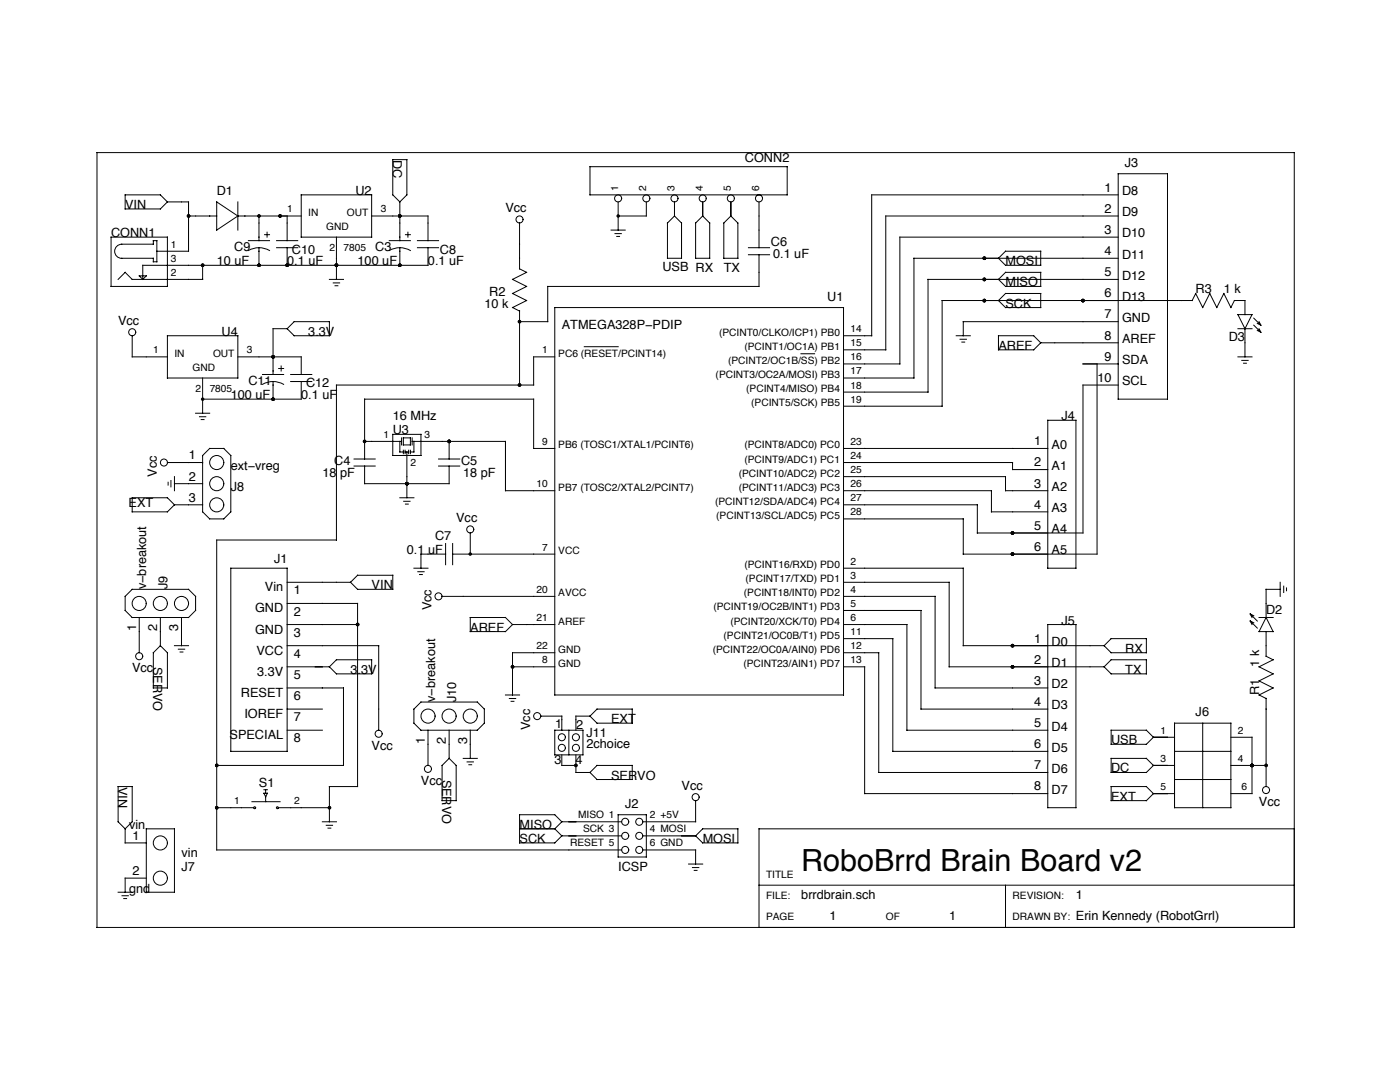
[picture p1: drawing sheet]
<svg xmlns="http://www.w3.org/2000/svg" width="279mm" height="216mm" viewBox="0 0 279 216" stroke-linecap="round" stroke-linejoin="round" font-family="sans-serif">
<g fill="none" stroke="#000" stroke-width=".2">
<path d="M19.4 30.5h238.9v154.6h-238.9zM25 38.9h7l1.4 1.4-1.4 1.4h-7zM60.1 38.9h14.1v8.4h-14.1zM78.4 31.9h2.8v7l-1.4 1.4-1.4-1.4zM117.7 33.3h39.4v5.6h-39.4zM223.2 38.9h-49.2v28.1h-5.7M223.2 34.7h9.8v44.9h-9.8zM22.2 47.3h11.2v9.9h-11.2zM23.5 49l.8-.3h6.3v-.7h.7v4.2h-.7v-.7h-6.3a1.41 1.41 0 0 1-1.3-.9 1.41 1.41 0 0 1 .5-1.6zM27.8 55h1.4l-.7 .8zM33.4 40.3h4.2v9.8h-6.3M37.6 43.1h5.6"/>
<path d="M40.4 52.9v2.9h-14l-1.4-1.5-1.4 1.5M43.2 40.3l4.3 2.8-4.3 2.8zM47.5 43.1h12.6M47.5 40.3v5.6M49.6 50a4.2 4.2 0 0 1 4.2 0M49.6 48h4.2M51.7 43.1v4.9M51.7 49.4v3.5M52.8 46.8h1M53.3 46.3v1M55.2 48h4.2M55.2 49.4h4.2"/>
<path d="M57.3 43.1v4.9M57.3 49.4v3.5M65.7 55.8h2.8M66.5 56.5h1.3M66.9 57h.5M67.1 47.3v8.5M74.2 43.1h11.2v4.9M77.7 50a4.2 4.2 0 0 1 4.2 0M77.7 48h4.2M79.8 40.3v7.7M79.8 49.4v3.5M80.9 46.8h1"/>
<path d="M81.4 46.3v1M83.3 48h4.2M83.3 49.4h4.2M85.4 49.4v3.5h-56.9v2.9M103.7 44.5v9.1l1.4 .7-2.8 1.5 2.8 1.4-2.8 1.4 2.8 1.4-2.8 1.4 1.4 .7v14.7M122 45.9h2.8M122.7 46.6h1.3M123.1 47.2h.5M123.4 40.3v5.6M129 40.3v2.8h-5.6M134.6 43.1l1.4 1.4v7h-2.8v-7zM134.6 40.3v2.8"/>
<path d="M140.2 43.1l1.4 1.4v7h-2.8v-7zM140.2 40.3v2.8M145.9 43.1l1.4 1.4v7h-2.9v-7zM145.9 40.3v2.8M149.4 50.8h4.2M149.4 49.4h4.2M151.5 40.3v9.1M151.5 50.8v6.4h-42.2v7h-5.6M199.3 60l1.4-1.4h7v2.8h-7zM199.3 51.5l1.4-1.4h7v2.8h-7zM199.3 55.8l1.4-1.5h7v2.9h-7zM223.2 43.1h-46.4v26.7h-8.5"/>
<path d="M223.2 47.3h-43.6v25.3h-11.3M223.2 51.5h-40.8v23.9h-14.1M223.2 55.8h-38v22.4h-16.9M26.4 67v4.2h7M33.4 67h14.1v8.4h-14.1zM40.4 75.4v7.1M47.5 71.2h12.6v3.5M52.4 76.7a4.2 4.2 0 0 1 4.2 0M52.4 74.7h4.2M54.5 76.1v3.5M55.6 73.5h1M56.1 73v1"/>
<path d="M57.3 65.6h-2.8v9.1M58 74.7h4.2M58 76.1h4.2M58.7 64.2h7v2.8h-7l-1.4-1.4zM60.1 76.1v3.5h-19.7M110.7 71.2h-4.2v5.6h-39.4v31h-23.9v61.8h80.9M110.7 61.4h57.6v77.3h-57.6zM116.6 69.2h6.8M159.9 70.6h2.7M190.8 67h2.8M191.6 67.7h1.3M192 68.3h.5"/>
<path d="M199.3 67h7l1.4 1.4-1.4 1.4h-7zM207.7 68.4h15.5M216.1 72.6h7.1M218.9 72.6v38h-26.7v-7.1h-23.9M223.2 76.8h-7.1v29.6h-21.1v-5.7h-26.7M223.2 64.2h-31v2.8M247.1 71.2h2.8M247.1 62.8h2.8l-1.4 2.8zM247.1 65.6h2.8M247.8 71.9h1.3M248.2 72.5h.5M248.5 62.8v-2.8h-2.1l-.8 1.4-1.4-2.8-1.4 2.8-1.4-2.8-1.4 2.8-1.4-2.8-.7 1.4h-49.9v21.1h-19.7"/>
<path d="M248.5 65.6v5.6M250.2 63.5l1.4 1.4M250.2 64.9l1.4 1.4M250.9 65.9l.7 .4M250.9 64.5l.7 .4M251.3 65.6l.3 .7M251.3 64.2l.3 .7M26.4 99.3h7l1.4 1.4-1.4 1.4h-7zM33.4 92.3h7M33.6 96.2v.6M34.1 95.9v1.2M34.8 96.5h5.6"/>
<path d="M34.8 95.1v2.8M39 82.5h2.8M39.8 83.2h1.3M40.2 83.7h.5M40.4 90.9l1.4-1.4h2.9l1.4 1.4v11.2l-1.4 1.4h-2.9l-1.4-1.4zM70.7 93h4.2M70.7 91.6h4.2M72.8 88.1h7.3M72.8 93v3.5h16.8v-3.5M78.4 86.7h5.6v4.2h-5.6zM79.8 88.1v2.1h.7M79.8 99.3h2.8"/>
<path d="M80.1 87.4v1.4M80.5 87.4h1.4v1.4h-1.4zM80.5 89.8v.7M80.8 89.8v.7M80.8 90.2h.8M81.2 90.2v9.1M81.6 89.8v.7M81.9 89.8v.7M82.3 88.1h18.6v9.8h9.8M82.3 87.4v1.4M82.6 88.1v2.1h-.7M87.5 93h4.2"/>
<path d="M87.5 91.6h4.2M89.6 88.1v3.5M110.7 89.5h-4.2v-9.9h-33.7v12M168.3 95.1h32.4v2.8h8.4M168.3 89.5h40.8M168.3 92.3h33.8v1.4h7M168.3 97.9h29.6v4.2h11.2M209.1 83.9h5.6v29.5h-5.6zM25 119l1.4-1.4h11.2l1.4 1.4v2.8l-1.4 1.4h-11.2l-1.4-1.4zM34.8 100.7h5.6M46.1 113.4h11.2v36.5h-11.2zM57.3 116.2h12.7"/>
<path d="M71.4 114.8h7v2.8h-7l-1.4-1.4zM80.6 100h1.2M80.9 100.6h.6M82.6 113.4h2.8M83.4 114.1h1.2M83.7 114.6h.6M88.2 119h22.5M88.9 110.6h-4.9v2.8M88.9 108.5v4.2M90.3 110.6h20.4M90.3 108.5v4.2M93.8 106.4v4.2"/>
<path d="M168.3 113.4h23.9v15.4h28.1M168.3 116.2h21.1v16.9h30.9M168.3 119h18.3v18.3h22.5M255.5 117.6h-2.8v5.6M255.5 116.2v2.8M256.2 117v1.2M256.8 117.3v.6M27.8 123.2v7M32 128.8l1.4 1.4v7.1h-2.8v-7.1zM32 123.2v5.6M34.8 128.8h2.8M35.6 129.5h1.3"/>
<path d="M35.9 130.1h.6M36.2 123.2v5.6M57.3 124.6h14.1M57.3 133.1h8.4M57.3 128.8h18.3v16.9M57.3 137.3h11.2v15.4h-25.3M57.3 120.4h14.1v36.5h-5.7v7.1M65.7 133.1l1.4-1.4h7.1v2.8h-7.1zM93.8 123.2h7.1l1.4 1.4-1.4 1.4h-7.1zM100.9 138.7h2.8M101.6 139.4h1.3M102 139.9h.6"/>
<path d="M102.3 124.6h8.4M102.3 133.1h8.4M110.7 130.2h-8.4v8.5M168.3 121.8h15.5v19.7h25.3M168.3 124.6h12.7v21.1h28.1M168.3 127.4h9.9v22.5h30.9M168.3 130.2h7.1v23.9h33.7M168.3 133.1h4.3v25.3h36.5M209.1 124.6h5.6v36.6h-5.6zM220.3 128.8l1.5-1.4h7v2.8h-7zM220.3 133.1l1.5-1.4h7v2.8h-7zM249.5 123.9l1.4 1.4"/>
<path d="M249.5 122.5l1.4 1.4M249.5 122.5l.7 .4M249.5 122.5l.4 .7M249.5 123.9l.7 .4M249.5 123.9l.4 .7M251.3 123.2h2.8M251.3 138.7l1.4 .7M252.7 123.2l1.4 2.8h-2.8zM252.7 126v4.9l1.4 .8-2.8 1.4 2.8 1.4-2.8 1.4 2.8 1.4-2.8 1.4M252.7 139.4v17.5M23.6 156.9h2.8v7.1l-1.4 1.4-1.4-1.4zM50.3 160h5.6"/>
<path d="M52.7 157.6h.7M52.7 158.3h.7l-.4 .7zM53 157.6v.7M53 159v1M57.3 141.5h7M57.3 145.7h7M82.6 141.5l1.4-1.4h11.3l1.4 1.4v2.8l-1.4 1.4h-11.3l-1.4-1.4zM85.4 145.7v7M88.2 152.7l1.4-1.4 1.4 1.4v7.1h-2.8zM89.6 145.7v5.6M92.4 151.3h2.9M93.2 152h1.3"/>
<path d="M93.6 152.6h.5M93.8 145.7v5.6M107.9 142.9h4.2v2.8M110.7 145.7h5.6v4.9h-5.6zM112.1 150.6v2.1h2.8M113.5 145.7v4.9M114.9 150.6v3.5h2.8M117.7 142.9h-2.8v2.8M119.1 141.5h7.1v2.8h-7.1l-1.4-1.4zM119.1 152.7h7.1v2.8h-7.1l-1.4-1.4zM138.8 159.8v4.2h-10.5M221.8 145.7h7l1.4 1.4-1.4 1.4h-7z"/>
<path d="M221.8 151.3h7l1.4 1.4-1.4 1.4h-7zM221.8 156.9h7l1.4 1.5-1.4 1.4h-7zM230.2 158.4h4.2M230.2 152.7h4.2M230.2 147.1h4.2M234.4 149.9h11.2M234.4 144.3h11.2v16.9h-11.2zM234.4 155.5h11.2M240 144.3v16.9M245.6 147.1h4.3v11.3h-4.3M245.6 152.7h7.1M23.6 178h2.8"/>
<path d="M24.3 178.7h1.3M24.7 179.3h.6M25 165.4v2.8h4.2M29.2 165.4h5.6v12.6h-5.6zM29.2 175.2h-4.2v2.8M43.2 161.2h7.4M55.5 161.2h10.2M64.3 164h2.8M65.1 164.7h1.3M65.5 165.2h.5M103.7 165.4h7M110.7 165.4l1.4 1.4"/>
<path d="M112.1 164l-1.4-1.4h-7v5.6h7l1.4-1.4M112.1 164h12M112.1 164l-1.4 1.4M112.1 166.8h12M123.4 162.6h5.6v8.4h-5.6zM128.3 166.8h10.5M128.3 169.6h10.5v2.8M137.4 172.4h2.8M138.2 173.1h1.3M138.5 173.7h.6M140.2 165.4h7.1v2.8h-7.1l-1.4-1.4zM151.5 176.6h106.8"/>
<path d="M200.7 176.6v8.5M258.3 165.4h-106.8v19.7"/>
<circle cx="123.4" cy="39.6" r=".7"/>
<circle cx="129" cy="39.6" r=".7"/>
<circle cx="134.6" cy="39.6" r=".7"/>
<circle cx="140.2" cy="39.6" r=".7"/>
<circle cx="145.9" cy="39.6" r=".7"/>
<circle cx="151.5" cy="39.6" r=".7"/>
<circle cx="103.7" cy="43.8" r=".7"/>
<circle cx="26.4" cy="66.3" r=".7"/>
<circle cx="32.7" cy="92.3" r=".7"/>
<circle cx="43.2" cy="92.3" r="1.41"/>
<circle cx="43.2" cy="96.5" r="1.41"/>
<circle cx="43.2" cy="100.7" r="1.41"/>
<circle cx="87.5" cy="119" r=".7"/>
<circle cx="93.8" cy="105.6" r=".7"/>
<circle cx="27.8" cy="120.4" r="1.41"/>
<circle cx="27.8" cy="130.9" r=".7"/>
<circle cx="32" cy="120.4" r="1.41"/>
<circle cx="36.2" cy="120.4" r="1.41"/>
<circle cx="75.6" cy="146.4" r=".7"/>
<circle cx="85.4" cy="153.4" r=".7"/>
<circle cx="85.4" cy="142.9" r="1.41"/>
<circle cx="89.6" cy="142.9" r="1.41"/>
<circle cx="93.8" cy="142.9" r="1.41"/>
<circle cx="107.2" cy="142.9" r=".7"/>
<circle cx="112.1" cy="147.1" r=".7"/>
<circle cx="112.1" cy="149.2" r=".7"/>
<circle cx="114.9" cy="147.1" r=".7"/>
<circle cx="114.9" cy="149.2" r=".7"/>
<circle cx="138.8" cy="159.1" r=".7"/>
<circle cx="252.7" cy="157.6" r=".7"/>
<circle cx="32" cy="175.2" r="1.41"/>
<circle cx="32" cy="168.2" r="1.41"/>
<circle cx="50.8" cy="161.2" r=".2"/>
<circle cx="55.4" cy="161.2" r=".2"/>
<circle cx="124.8" cy="166.8" r=".7"/>
<circle cx="124.8" cy="164" r=".7"/>
<circle cx="124.8" cy="169.6" r=".7"/>
<circle cx="127.6" cy="166.8" r=".7"/>
<circle cx="127.6" cy="164" r=".7"/>
<circle cx="127.6" cy="169.6" r=".7"/>
</g>
<g fill="#000">
<circle cx="37.6" cy="43.1" r=".35"/>
<circle cx="40.4" cy="52.9" r=".35"/>
<circle cx="51.7" cy="43.1" r=".35"/>
<circle cx="51.7" cy="52.9" r=".35"/>
<circle cx="55.9" cy="43.1" r=".35"/>
<circle cx="57.3" cy="52.9" r=".35"/>
<circle cx="67.1" cy="52.9" r=".35"/>
<circle cx="79.8" cy="43.1" r=".35"/>
<circle cx="79.8" cy="52.9" r=".35"/>
<circle cx="123.4" cy="43.1" r=".35"/>
<circle cx="196.5" cy="60" r=".35"/>
<circle cx="196.5" cy="51.5" r=".35"/>
<circle cx="196.5" cy="55.8" r=".35"/>
<circle cx="216.1" cy="60" r=".35"/>
<circle cx="40.4" cy="79.7" r=".35"/>
<circle cx="54.5" cy="79.7" r=".35"/>
<circle cx="54.5" cy="71.2" r=".35"/>
<circle cx="103.7" cy="64.2" r=".35"/>
<circle cx="103.7" cy="76.8" r=".35"/>
<circle cx="72.8" cy="88.1" r=".35"/>
<circle cx="81.2" cy="96.5" r=".35"/>
<circle cx="89.6" cy="88.1" r=".35"/>
<circle cx="93.8" cy="110.6" r=".35"/>
<circle cx="202.1" cy="110.6" r=".35"/>
<circle cx="202.1" cy="106.4" r=".35"/>
<circle cx="71.4" cy="124.6" r=".35"/>
<circle cx="102.3" cy="133.1" r=".35"/>
<circle cx="202.1" cy="133.1" r=".35"/>
<circle cx="202.1" cy="128.8" r=".35"/>
<circle cx="43.2" cy="152.7" r=".35"/>
<circle cx="114.9" cy="152.7" r=".35"/>
<circle cx="249.9" cy="152.7" r=".35"/>
<circle cx="252.7" cy="152.7" r=".35"/>
<circle cx="43.2" cy="161.2" r=".35"/>
<circle cx="65.8" cy="161.2" r=".35"/>
</g>
<text font-size="6.1" x="159.9" y="173.8">RoboBrrd Brain Board v2</text>
<g font-size="2.5">
<text x="78.4" y="31.9" transform="rotate(90 78.4 31.9)">DC</text>
<text x="148.7" y="32.3">CONN2</text>
<text x="224.5" y="33.3">J3</text>
<text x="25" y="41.7">VIN</text>
<text x="43.2" y="38.9">D1</text>
<text x="70.9" y="38.9">U2</text>
<text x="220.4" y="38.3">1</text>
<text x="223.9" y="39">D8</text>
<text x="22.2" y="47.3">CONN1</text>
<text x="100.9" y="42.4">Vcc</text>
<text x="220.4" y="42.5">2</text>
<text x="220.4" y="46.7">3</text>
<text x="223.9" y="43.2">D9</text>
<text x="223.9" y="47.4">D10</text>
<text x="43.2" y="52.9">10 uF</text>
<text x="46.8" y="50.1">C9</text>
<text x="57.3" y="52.9">0.1 uF</text>
<text x="58.3" y="50.6">C10</text>
<text x="71.4" y="52.9">100 uF</text>
<text x="74.9" y="50.1">C3</text>
<text x="85.4" y="52.9">0.1 uF</text>
<text x="87.8" y="50.6">C8</text>
<text x="153.9" y="49.2">C6</text>
<text x="154.3" y="51.5">0.1 uF</text>
<text x="200.7" y="52.9">MOSI</text>
<text x="220.4" y="50.9">4</text>
<text x="223.9" y="51.6">D11</text>
<text x="97.6" y="59">R2</text>
<text x="132.2" y="54.1">USB RX</text>
<text x="144.4" y="54.3">TX</text>
<text x="165.1" y="60">U1</text>
<text x="200.7" y="57.2">MISO</text>
<text x="220.4" y="55.1">5</text>
<text x="220.4" y="59.3">6</text>
<text x="223.9" y="55.8">D12</text>
<text x="238.6" y="58.6">R3</text>
<text x="244.2" y="58.6">1 k</text>
<text x="23.6" y="64.9">Vcc</text>
<text x="96.7" y="61.4">10 k</text>
<text x="112.1" y="65.6">ATMEGA328P−PDIP</text>
<text x="200.7" y="61.4">SCK</text>
<text x="220.4" y="63.6">7</text>
<text x="223.9" y="60">D13</text>
<text x="223.9" y="64.3">GND</text>
<text x="44.2" y="67">U4</text>
<text x="61.5" y="67">3.3V</text>
<text x="199.3" y="69.8">AREF</text>
<text x="220.4" y="67.8">8</text>
<text x="220.4" y="72">9</text>
<text x="223.9" y="68.5">AREF</text>
<text x="245.2" y="68">D3</text>
<text x="49.6" y="76.8">C11</text>
<text x="61.1" y="77.3">C12</text>
<text x="219" y="76.2">10</text>
<text x="223.9" y="72.7">SDA</text>
<text x="223.9" y="76.9">SCL</text>
<text x="46.1" y="79.6">100 uF</text>
<text x="60.1" y="79.6">0.1 uF</text>
<text x="78.4" y="83.9">16 MHz</text>
<text x="211.8" y="83.9">J4</text>
<text x="78.4" y="86.7">U3</text>
<text x="206.4" y="88.9">1</text>
<text x="209.9" y="89.6">A0</text>
<text x="31.3" y="95.1" transform="rotate(-90 31.3 95.1)">Vcc</text>
<text x="37.7" y="91.7">1</text>
<text x="37.7" y="95.9">2</text>
<text x="46.1" y="93.7">ext−vreg</text>
<text x="64.3" y="95.1">18 pF</text>
<text x="66.7" y="92.7">C4</text>
<text x="92" y="92.7">C5</text>
<text x="92.4" y="95.1">18 pF</text>
<text x="206.4" y="93.1">2</text>
<text x="209.9" y="93.8">A1</text>
<text x="25.7" y="101.2">EXT</text>
<text x="37.7" y="100.1">3</text>
<text x="46.1" y="97.9">J8</text>
<text x="206.4" y="97.3">3</text>
<text x="206.4" y="101.5">4</text>
<text x="209.9" y="98">A2</text>
<text x="86.8" y="107.8">C7</text>
<text x="91" y="104.2">Vcc</text>
<text x="206.4" y="105.7">5</text>
<text x="209.9" y="102.2">A3</text>
<text x="209.9" y="106.4">A4</text>
<text x="54.7" y="112.4">J1</text>
<text x="81.2" y="110.6">0.1 uF</text>
<text x="206.4" y="109.9">6</text>
<text x="209.9" y="110.6">A5</text>
<text x="29.2" y="117.6" transform="rotate(-90 29.2 117.6)">v−breakout</text>
<text x="33.4" y="117.6" transform="rotate(-90 33.4 117.6)">J9</text>
<text x="52.9" y="118">Vin</text>
<text x="58.6" y="118.6">1</text>
<text x="74.2" y="117.6">VIN</text>
<text x="27.2" y="126" transform="rotate(-90 27.2 126)">1</text>
<text x="31.4" y="126" transform="rotate(-90 31.4 126)">2</text>
<text x="35.6" y="126" transform="rotate(-90 35.6 126)">3</text>
<text x="50.9" y="122.2">GND</text>
<text x="58.6" y="122.8">2</text>
<text x="86.1" y="121.8" transform="rotate(-90 86.1 121.8)">Vcc</text>
<text x="211.8" y="124.6">J5</text>
<text x="252.7" y="122.6">D2</text>
<text x="50.9" y="126.4">GND</text>
<text x="51.2" y="130.6">VCC</text>
<text x="58.6" y="127">3</text>
<text x="58.6" y="131.2">4</text>
<text x="93.8" y="126">AREF</text>
<text x="206.4" y="128.2">1</text>
<text x="209.9" y="128.9">D0</text>
<text x="224.6" y="130.2">RX</text>
<text x="26.4" y="134.2">Vcc</text>
<text x="30.6" y="133.1" transform="rotate(90 30.6 133.1)">SERVO</text>
<text x="51.3" y="134.8">3.3V</text>
<text x="58.6" y="135.5">5</text>
<text x="70" y="134.5">3.3V</text>
<text x="206.4" y="132.4">2</text>
<text x="206.4" y="136.6">3</text>
<text x="209.9" y="133.1">D1</text>
<text x="209.9" y="137.3">D2</text>
<text x="224.6" y="134.5">TX</text>
<text x="251.3" y="133.1" transform="rotate(-90 251.3 133.1)">1 k</text>
<text x="48.1" y="139.1">RESET</text>
<text x="48.8" y="143.3">IOREF</text>
<text x="58.6" y="143.9">7</text>
<text x="58.6" y="139.7">6</text>
<text x="86.8" y="140.1" transform="rotate(-90 86.8 140.1)">v−breakout</text>
<text x="91" y="140.1" transform="rotate(-90 91 140.1)">J10</text>
<text x="206.4" y="140.9">4</text>
<text x="209.9" y="141.6">D3</text>
<text x="238.6" y="142.9">J6</text>
<text x="251.3" y="138.7" transform="rotate(-90 251.3 138.7)">R1</text>
<text x="45.8" y="147.5">SPECIAL</text>
<text x="58.6" y="148.1">8</text>
<text x="74.2" y="149.7">Vcc</text>
<text x="84.8" y="148.5" transform="rotate(-90 84.8 148.5)">1</text>
<text x="89" y="148.5" transform="rotate(-90 89 148.5)">2</text>
<text x="93.2" y="148.5" transform="rotate(-90 93.2 148.5)">3</text>
<text x="105.8" y="145.7" transform="rotate(-90 105.8 145.7)">Vcc</text>
<text x="110.8" y="145.4">1</text>
<text x="115" y="145.4">2</text>
<text x="117" y="147.1">J11</text>
<text x="117" y="149.2">2choice</text>
<text x="122" y="144.3">EXT</text>
<text x="206.4" y="145.1">5</text>
<text x="206.4" y="149.3">6</text>
<text x="209.9" y="145.8">D4</text>
<text x="209.9" y="150">D5</text>
<text x="221.8" y="148.5">USB</text>
<text x="88.2" y="155.5" transform="rotate(90 88.2 155.5)">SERVO</text>
<text x="110.6" y="152.4">3</text>
<text x="114.9" y="152.4">4</text>
<text x="122" y="155.5">SERVO</text>
<text x="206.4" y="153.5">7</text>
<text x="209.9" y="154.2">D6</text>
<text x="221.8" y="154.1">DC</text>
<text x="23.6" y="156.9" transform="rotate(90 23.6 156.9)">VIN</text>
<text x="51.7" y="156.9">S1</text>
<text x="84" y="156.7">Vcc</text>
<text x="124.8" y="161.2">J2</text>
<text x="136" y="157.7">Vcc</text>
<text x="206.4" y="157.7">8</text>
<text x="209.9" y="158.4">D7</text>
<text x="221.8" y="159.8">EXT</text>
<text x="251.3" y="160.9">Vcc</text>
<text x="25.8" y="165.5">vin</text>
<text x="26.4" y="167.6">1</text>
<text x="103.7" y="165.4">MISO</text>
<text x="36.2" y="171">vin</text>
<text x="36.2" y="173.8">J7</text>
<text x="103.7" y="168.2">SCK</text>
<text x="123.4" y="173.8">ICSP</text>
<text x="140.2" y="168.2">MOSI</text>
<text x="25.8" y="178.1">gnd</text>
<text x="26.4" y="174.6">2</text>
<text x="159.9" y="179.4">brrdbrain.sch</text>
<text x="214.7" y="179.4">1</text>
<text x="165.5" y="183.7">1</text>
<text x="189.4" y="183.7">1</text>
<text x="214.7" y="183.7">Erin Kennedy (RobotGrrl)</text>
</g>
<g font-size="2">
<text x="123.4" y="38.2" transform="rotate(-90 123.4 38.2)">1</text>
<text x="129" y="38.2" transform="rotate(-90 129 38.2)">2</text>
<text x="134.6" y="38.2" transform="rotate(-90 134.6 38.2)">3</text>
<text x="140.2" y="38.2" transform="rotate(-90 140.2 38.2)">4</text>
<text x="145.9" y="38.2" transform="rotate(-90 145.9 38.2)">5</text>
<text x="151.5" y="38.2" transform="rotate(-90 151.5 38.2)">6</text>
<text x="57.3" y="42.4">1</text>
<text x="61.5" y="43.1">IN</text>
<text x="65.1" y="45.9">GND</text>
<text x="69.2" y="43.1">OUT</text>
<text x="76" y="42.4">3</text>
<text x="34.1" y="49.4">1</text>
<text x="34.1" y="52.2">3</text>
<text x="65.7" y="50.1">2</text>
<text x="68.5" y="50.1">7805</text>
<text x="34.1" y="55">2</text>
<text x="30.6" y="70.5">1</text>
<text x="34.8" y="71.2">IN</text>
<text x="42.5" y="71.2">OUT</text>
<text x="49.3" y="70.5">3</text>
<text x="108.2" y="70.5">1</text>
<text x="111.4" y="71.2">PC6 (RESET/PCINT14)</text>
<text x="143.5" y="67">(PCINT0/CLKO/ICP1) PB0</text>
<text x="148.6" y="69.8">(PCINT1/OC1A) PB1</text>
<text x="169.7" y="66.3">14</text>
<text x="169.7" y="69.1">15</text>
<text x="169.7" y="71.9">16</text>
<text x="38.4" y="74">GND</text>
<text x="142.8" y="75.4">(PCINT3/OC2A/MOSI) PB3</text>
<text x="145.3" y="72.6">(PCINT2/OC1B/SS) PB2</text>
<text x="169.7" y="74.7">17</text>
<text x="169.7" y="77.5">18</text>
<text x="39" y="78.2">2</text>
<text x="41.8" y="78.2">7805</text>
<text x="148.9" y="78.2">(PCINT4/MISO) PB4</text>
<text x="149.9" y="81.1">(PCINT5/SCK) PB5</text>
<text x="169.7" y="80.3">19</text>
<text x="76.6" y="87.4">1</text>
<text x="84.7" y="87.4">3</text>
<text x="108.2" y="88.8">9</text>
<text x="111.4" y="89.5">PB6 (TOSC1/XTAL1/PCINT6)</text>
<text x="148.6" y="89.5">(PCINT8/ADC0) PC0</text>
<text x="169.7" y="88.8">23</text>
<text x="81.9" y="93">2</text>
<text x="147.4" y="95.1">(PCINT10/ADC2) PC2</text>
<text x="148.6" y="92.3">(PCINT9/ADC1) PC1</text>
<text x="169.7" y="91.6">24</text>
<text x="169.7" y="94.4">25</text>
<text x="107.1" y="97.2">10</text>
<text x="111.4" y="97.9">PB7 (TOSC2/XTAL2/PCINT7)</text>
<text x="142.7" y="100.7">(PCINT12/SDA/ADC4) PC4</text>
<text x="147.4" y="97.9">(PCINT11/ADC3) PC3</text>
<text x="169.7" y="97.2">26</text>
<text x="169.7" y="100">27</text>
<text x="142.9" y="103.5">(PCINT13/SCL/ADC5) PC5</text>
<text x="169.7" y="102.8">28</text>
<text x="108.2" y="109.9">7</text>
<text x="111.4" y="110.6">VCC</text>
<text x="148.6" y="113.4">(PCINT16/RXD) PD0</text>
<text x="169.7" y="112.7">2</text>
<text x="107.1" y="118.3">20</text>
<text x="111.4" y="119">AVCC</text>
<text x="148.5" y="119">(PCINT18/INT0) PD2</text>
<text x="148.8" y="116.2">(PCINT17/TXD) PD1</text>
<text x="169.7" y="115.5">3</text>
<text x="169.7" y="118.3">4</text>
<text x="107.1" y="123.9">21</text>
<text x="111.4" y="124.6">AREF</text>
<text x="142.4" y="121.8">(PCINT19/OC2B/INT1) PD3</text>
<text x="145.8" y="124.6">(PCINT20/XCK/T0) PD4</text>
<text x="169.7" y="121.1">5</text>
<text x="169.7" y="123.9">6</text>
<text x="107.1" y="129.5">22</text>
<text x="111.4" y="130.2">GND</text>
<text x="142.3" y="130.2">(PCINT22/OC0A/AIN0) PD6</text>
<text x="144.4" y="127.4">(PCINT21/OC0B/T1) PD5</text>
<text x="169.7" y="126.7">11</text>
<text x="169.7" y="129.5">12</text>
<text x="108.2" y="132.4">8</text>
<text x="111.4" y="133.1">GND</text>
<text x="148.3" y="133.1">(PCINT23/AIN1) PD7</text>
<text x="169.7" y="132.4">13</text>
<text x="231.6" y="146.4">1</text>
<text x="247.1" y="146.4">2</text>
<text x="231.6" y="152">3</text>
<text x="247.1" y="152">4</text>
<text x="46.8" y="160.5">1</text>
<text x="58.7" y="160.5">2</text>
<text x="231.6" y="157.7">5</text>
<text x="247.8" y="157.7">6</text>
<text x="115.4" y="163.3">MISO 1</text>
<text x="116.4" y="166.1">SCK 3</text>
<text x="129.7" y="163.3">2 +5V</text>
<text x="129.7" y="166.1">4 MOSI</text>
<text x="113.8" y="168.9">RESET 5</text>
<text x="129.7" y="168.9">6 GND</text>
<text x="152.9" y="179.4">FILE:</text>
<text x="152.9" y="175.2">TITLE</text>
<text x="202.1" y="179.4">REVISION:</text>
<text x="152.9" y="183.7">PAGE</text>
<text x="176.8" y="183.7">OF</text>
<text x="202.1" y="183.7">DRAWN BY:</text>
</g>
</svg>
